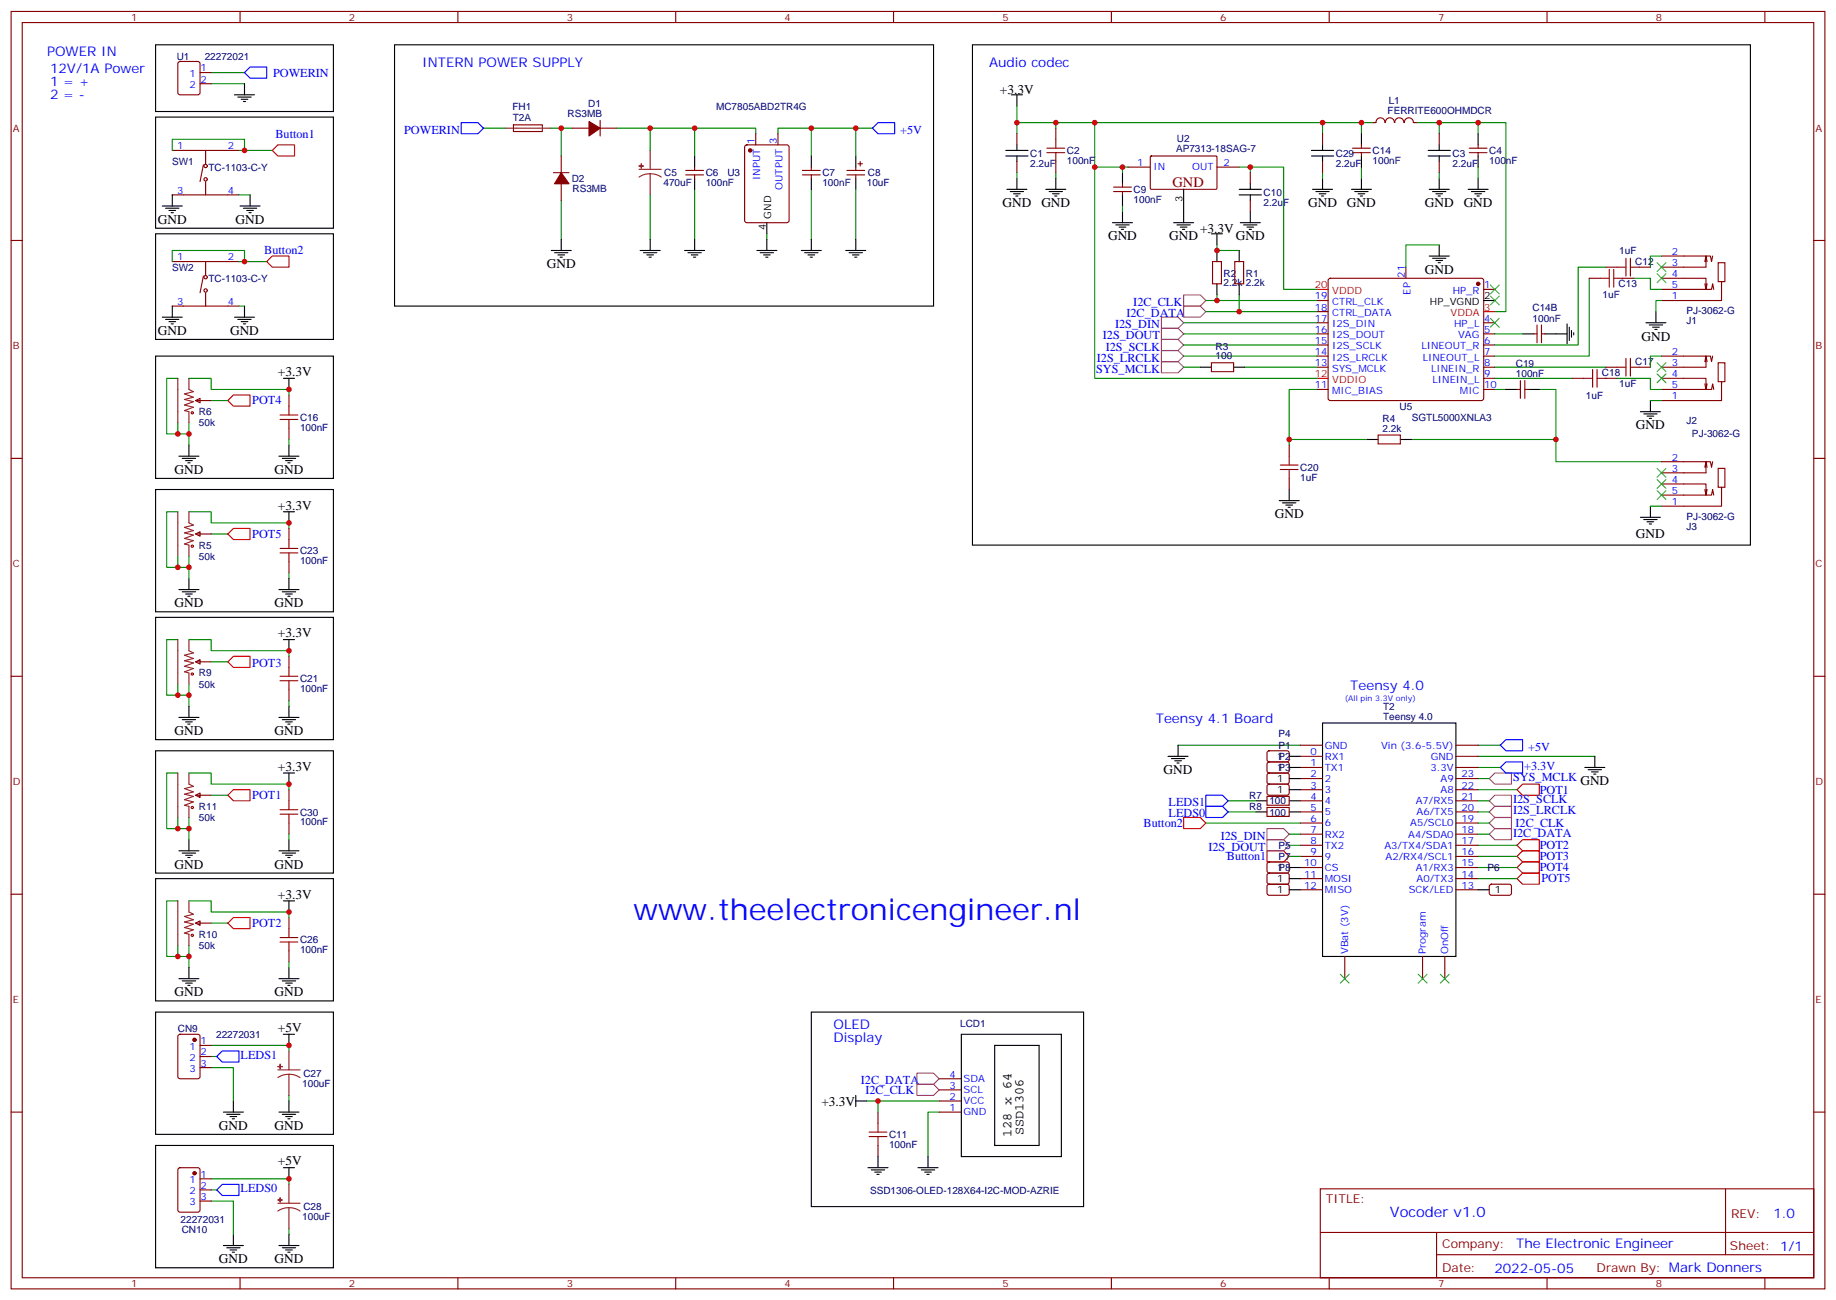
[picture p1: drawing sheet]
<svg xmlns="http://www.w3.org/2000/svg" width="583mm" height="413mm" viewBox="0 0 583 413" stroke-linecap="round" stroke-linejoin="round" font-family="sans-serif">
<g fill="none" stroke="#870000" stroke-width=".35">
<path d="M3.5 3.6h575.8v405.4h-575.8zM7.1 7.2h568.6v398.2h-568.6zM56.7 19.7l.4-.2h5.7l.6 .4 .1 9.5-.5 .6-5.9 .1-.6-.5-.1-9.4zM76.2 3.6v3.6M145.3 3.6v3.6M214.5 3.6v3.6M283.6 3.6v3.6M352.8 3.6v3.6M421.9 3.6v3.6M491.1 3.6v3.6M560.2 3.6v3.6M63.5 23h3.5"/>
<path d="M63.5 26.6h3.5M163 39.6h9.1l.1 2.1h-9.2zM190.5 38.2v4.9M439.6 38.9a1.41 1.41 0 0 0-1.4-1.5 1.41 1.41 0 0 0-1.4 1.5h-1.1M439.8 38.9a1.41 1.41 0 0 1 1.4-1.5 1.41 1.41 0 0 1 1.4 1.5M442.8 38.9a1.41 1.41 0 0 1 1.4-1.5 1.41 1.41 0 0 1 1.4 1.5M445.8 38.9a1.41 1.41 0 0 1 1.4-1.5 1.41 1.41 0 0 1 1.4 1.5M448.7 38.9h1.1M54.7 47.7h21.1M64.6 52.3l-1.1 5.3M65.3 47.7v4.3M65.3 57.6v4.2"/>
<path d="M175.7 54.8h4.9M178.2 49.5v5.3M178.2 58.3v5.3M181.7 40.7h5.3M190.5 40.7h5.3M217.7 54.1h5.6M217.7 55.5h5.6M220.5 53v1.1M220.5 55.5v1.1M236.6 46.2l.5-.2h12.7l.6 .4 .1 23.6-.5 .6-12.9 .1-.7-.5v-23.5zM239.9 42.4v3.6M246.9 42.4v3.6"/>
<path d="M254.7 54.1h5.6M254.7 55.5h5.6M257.5 53v1.1M257.5 55.5v1.1M268.8 54.1h5.7M268.8 55.5h5.7M271.6 53v1.1M271.6 55.5v1.1M272.3 52h1.5M273 51.3v1.4M322.8 42.4v3.6M322.8 51.3v3.5"/>
<path d="M335.1 40.7v3.5M335.1 51.3v3.5M353.5 59.4h5.6M356.3 58.3v1.1M358.1 53h7M365.2 49.7l.3-.2h20.6l.2 .3-.1 10.1-.3 .2-20.6-.1-.2-.3zM386.3 53h7M396.9 54.8v3.5M419.8 42.4v3.6M419.8 51.3v3.5M429.3 48.4h5.7M429.3 47h5.7"/>
<path d="M432.2 46v1M432.2 48.4v1.1M456.8 42.4v3.6M456.8 51.3v3.5M466.4 48.4h5.6M466.4 47h5.6M469.2 46v1M469.2 48.4v1.1M3.5 76.3h3.6M54.7 61.8h21.1M353.5 60.8h5.6M356.3 60.8v1"/>
<path d="M396.9 63.6v3.5M575.7 76.3h3.6M54.7 83h21.1M54.7 97.1h21.1M64.6 87.6l-1.1 5.3M65.3 83v4.2M65.3 92.9v4.2M384.9 83h2.8v7.1h-2.8zM391.9 83h2.9v7.1h-2.9zM418 98.9h3.6M418 95.4h3.6M421.8 88.5l.5-.2h48l.5 .2 .2 .5v37.4l-.3 .5-.4 .2h-48l-.5-.2-.2-.5v-37.4z"/>
<path d="M446.3 84.8v3.5M471 91.8h3.5M504.5 88.3h3.5M509.8 84.8h3.5M515.1 88.3h3.5M520.3 84.8h3.6M527.4 91.8h15.9l.3-1.7 .4 1.7M527.4 88.3h14.1v3.5l.4-1.7M527.4 81.2h15.5l.4 1.8 .3-1.8M541.2 83l.3-1.8v3.6h-14.1M541.2 90.1l.3 1.7M541.5 81.2l.4 1.8"/>
<path d="M545.4 83.4h2.1v6h-2.1zM546.5 90.1v-.7v6h-19.1M384.5 115.1h7.1v2.8h-7.1zM418 102.4h3.6M418 105.9h3.6M418 109.5h3.6M418 113h3.6M418 116.5h3.6M471 102.4h3.5M471 105.9h3.5M471 109.5h3.5M471 113h3.5"/>
<path d="M471 116.5h3.5M486.8 105.9h1.1M487.9 103.1v5.7M489.3 105.9h1.1M489.3 103.1v5.7M509.8 116.5h3.5M520.3 116.5h3.6M527.4 113h15.5l.4 1.8 .3-1.8M541.2 114.8l.3-1.8v3.5h-14.1M541.5 113l.4 1.8M545.4 115.1h2.1v6h-2.1zM62.1 127.1l1.4-.7v1.4z"/>
<path d="M62.1 127.1h4.9M91.7 125.3v3.6M91.7 135.9v3.6M418 123.6h3.6M437.4 138h7.1v2.9h-7.1zM471 120.1h3.5M471 123.6h3.5M481.5 123.6h1.1M482.6 120.8v5.6M484 123.6h1.1M484 120.8v5.6M499.2 120.1h3.5"/>
<path d="M509.8 120.1h3.5M527.4 123.6h15.9l.3-1.8 .4 1.8M527.4 120.1h14.1v3.5l.4-1.8M541.2 121.8l.3 1.8M546.5 121.8v-.7v6h-19.1M3.5 145.5h3.6M409.2 141.2v3.5M409.2 151.8v3.5M527.4 157.1h15.9l.3-1.8 .4 1.8M527.4 153.6h14.1v3.5l.4-1.8M527.4 146.5h15.5l.4 1.8 .3-1.8M541.2 148.3l.3-1.8v3.5h-14.1"/>
<path d="M541.2 155.3l.3 1.8M541.5 146.5l.4 1.8M545.4 148.6h2.1v6h-2.1zM546.5 155.3v-.7v6h-19.1M575.7 145.5h3.6M62.1 169.4l1.4-.7v1.4zM62.1 169.4h4.9M91.7 167.7v3.5M91.7 178.3v3.5M3.5 214.6h3.6M62.1 210l1.4-.7v1.4zM62.1 210h4.9"/>
<path d="M91.7 208.2v3.6M91.7 218.8v3.6M575.7 214.6h3.6M402.4 238.4l.5-.2 5.9 .1 .4 .6v2.4l-.7 .5-5.9-.1-.4-.6v-2.2zM412.7 236.5h7.1M412.7 240h7.1M462.1 236.5h7.1M462.1 240h7.1M62.1 252.3l1.4-.7v1.4zM62.1 252.3h4.9M91.7 250.6v3.5M402.2 252.7h7v2.8h-7z"/>
<path d="M402.2 256.2h7v2.8h-7zM402.4 242l.5-.2h5.9l.4 .7v2.4l-.7 .4-5.9-.1-.4-.6v-2.1zM402.4 245.5l.5-.2h5.9l.4 .7v2.4l-.7 .4-5.9-.1-.4-.6v-2.1zM402.4 249l.5-.2 5.9 .1 .4 .6v2.4l-.7 .4h-5.9l-.4-.7v-2.1zM412.7 243.5h7.1M412.7 247.1h7.1M412.7 250.6h7.1M412.7 254.1h7.1M412.7 257.6h7.1M462.1 243.5h7.1M462.1 247.1h7.1M462.1 250.6h7.1"/>
<path d="M462.1 254.1h7.1M462.1 257.6h7.1M91.7 261.2v3.5M402.4 273.7l.5-.2 5.9 .1 .4 .6v2.4l-.7 .4h-5.9l-.4-.7v-2.1zM402.4 277.2l.5-.2 5.9 .1 .4 .6v2.4l-.7 .5-5.9-.1-.4-.6v-2.2zM412.7 261.2h7.1M412.7 264.7h7.1M412.7 268.2h7.1M412.7 271.7h7.1M412.7 275.3h7.1M412.7 278.8h7.1M462.1 261.2h7.1"/>
<path d="M462.1 264.7h7.1M462.1 268.2h7.1M462.1 271.7h7.1M462.1 275.3h7.1M462.1 278.8h7.1M3.5 283.7h3.6M62.1 292.9l1.4-.7v1.4zM62.1 292.9h4.9M91.7 291.1v3.6M402.4 280.8l.5-.2h5.9l.4 .7v2.4l-.7 .4-5.9-.1-.4-.6v-2.1zM412.7 282.3h7.1M462.1 282.3h7.1"/>
<path d="M473 280.8l.4-.2h5.9l.5 .7-.1 2.4-.6 .4-5.9-.1-.5-.6v-2.1zM575.7 283.7h3.6M91.7 301.7v3.6M426.9 303.5v7.1M451.6 303.5v7.1M458.6 303.5v7.1M56.7 328.4l.4-.2h5.7l.6 .4 .1 13-.5 .6-5.9 .1-.6-.5-.1-12.9zM63.5 331.7h3.5M63.5 335.2h3.5M63.5 338.8h3.5M3.5 352.9h3.6M278.7 352.9v3.5"/>
<path d="M298.1 352.9h7.1M298.1 349.4h7.1M298.1 345.8h7.1M298.1 342.3h7.1M575.7 352.9h3.6M56.7 370.7l.4-.2h5.7l.6 .5 .1 12.9-.5 .7h-5.9l-.6-.4-.1-13zM63.5 374.1h3.5M63.5 377.6h3.5M278.7 363.5v3.5M419.1 377.2h156.6v28.2h-156.6zM547.7 377.2v20.9M63.5 381.1h3.5"/>
<path d="M419.1 391.1h156.5M456 398.1h119.6M456 391.1v14.1M76.2 405.4v3.6M145.3 405.4v3.6M214.5 405.4v3.6M283.6 405.4v3.6M352.8 405.4v3.6M421.9 405.4v3.6M491.1 405.4v3.6M560.2 405.4v3.6"/>
<circle cx="65.3" cy="52.7" r=".53"/>
<circle cx="65.3" cy="56.9" r=".53"/>
<circle cx="65.3" cy="92.2" r=".53"/>
<circle cx="65.3" cy="87.9" r=".53"/>
</g>
<g fill="#870000" stroke="#870000" stroke-width=".35">
<path d="M178.2 54.8l2.4 3.5h-4.6z"/>
<path d="M187 38.6l3.5 2.1-3.5 2.4z"/>
<circle cx="469.2" cy="90.1" r=".53"/>
<circle cx="238.1" cy="47.7" r=".53"/>
<circle cx="61.7" cy="330" r=".53"/>
<circle cx="61.7" cy="372.3" r=".53"/>
</g>
<g fill="none" stroke="#000" stroke-width=".35">
<path d="M49.4 14.2h56.4v21.2h-56.4zM125.2 14.2h171.1v82.9h-171.1zM308.7 14.2h246.9v158.8h-246.9zM49.4 37.1h56.4v35.3h-56.4zM74.4 30.1h6.4M75.5 30.8h4.2M76.6 31.5h2.1M77.3 32.2h.7M77.6 26.6v3.5M321 30.1h3.6M322.8 30.1v3.5M220.5 49.5v3.5"/>
<path d="M220.5 56.6v3.5M257.5 49.5v3.5M257.5 56.6v3.5M271.6 49.5v3.5M271.6 56.6v3.5M319.3 49.5h7M319.3 47.7h7M322.8 46v1.7M322.8 49.5v1.8M322.8 56.6v3.5M335.1 56.6v3.5M356.3 54.8v3.5"/>
<path d="M396.9 58.3v1.8M416.3 49.5h7M416.3 47.7h7M419.8 46v1.7M419.8 49.5v1.8M419.8 56.6v3.5M432.2 42.4v3.6M432.2 49.5v3.5M432.2 56.6v3.5M453.3 49.5h7.1M453.3 47.7h7.1M456.8 46v1.7"/>
<path d="M456.8 49.5v1.8M456.8 56.6v3.5M469.2 42.4v3.6M469.2 49.5v3.5M469.2 56.6v3.5M49.4 74.2h56.4v33.5h-56.4zM51.5 65.4h6.4M52.6 66.1h4.2M53.6 66.8h2.1M54.3 67.5h.7M54.7 61.8v3.6M76.2 65.4h6.3"/>
<path d="M77.3 66.1h4.2M78.3 66.8h2.1M79 67.5h.7M79.4 61.8v3.6M175 79.5h6.3M178.2 76v3.5M203.2 79.5h6.3M206.4 76v3.5M217.3 79.5h6.4M220.5 76v3.5M240.2 79.5h6.4M243.4 70.7v3.5"/>
<path d="M243.4 76v3.5M254.4 79.5h6.3M257.5 76v3.5M268.5 79.5h6.3M271.6 76v3.5M319.6 60.1h6.4M320.7 60.8h4.2M321.7 61.5h2.1M322.4 62.2h.7M332 60.1h6.3M333 60.8h4.3M334.1 61.5h2.1"/>
<path d="M334.8 62.2h.7M353.1 70.7h6.4M354.2 71.4h4.2M355.2 72.1h2.2M356 72.8h.7M356.3 61.8v3.6M356.3 67.1v3.6M372.5 70.7h6.4M373.6 71.4h4.2M374.6 72.1h2.2M375.4 72.8h.7M375.7 60.1v10.6"/>
<path d="M384.5 74.2h3.6M386.3 74.2v3.5M386.3 79.5v3.5M393.3 60.1h7.1M393.3 61.8h7.1M393.3 79.5v3.5M393.7 70.7h6.3M394.8 71.4h4.2M395.8 72.1h2.1M396.5 72.8h.7M396.9 61.8v1.8M396.9 67.1v3.6"/>
<path d="M416.6 60.1h6.4M417.7 60.8h4.2M418.7 61.5h2.2M419.5 62.2h.7M429 60.1h6.3M430 60.8h4.3M431.1 61.5h2.1M431.8 62.2h.7M453.7 60.1h6.3M454.7 60.8h4.3M455.8 61.5h2.1M456.5 62.2h.7"/>
<path d="M456.8 77.7v3.5M466 60.1h6.4M467.1 60.8h4.2M468.1 61.5h2.2M468.8 62.2h.7M54.7 97.1v3.5M77.6 97.1v3.5M176 80.2h4.3M177.1 80.9h2.1M177.8 81.6h.7M204.3 80.2h4.2M205.3 80.9h2.1"/>
<path d="M206 81.6h.7M218.4 80.2h4.2M219.4 80.9h2.1M220.1 81.6h.7M241.3 80.2h4.2M242.4 80.9h2.1M243.1 81.6h.7M255.4 80.2h4.2M256.5 80.9h2.1M257.2 81.6h.7M269.5 80.2h4.3M270.6 80.9h2.1"/>
<path d="M271.3 81.6h.7M386.3 90.1v3.5M393.3 90.1v3.5M453.7 81.2h6.3M454.7 82h4.3M455.8 82.7h2.1M456.5 83.4h.7M471 95.4h3.5M525.6 98.9v3.5M49.4 113h56.4v38.8h-56.4zM51.5 100.6h6.4M52.6 101.4h4.2"/>
<path d="M53.6 102.1h2.1M54.3 102.8h.7M74.4 100.6h6.4M75.5 101.4h4.2M76.6 102.1h2.1M77.3 102.8h.7M381 116.5h3.5M391.6 116.5h3.5M483.3 105.9h3.5M490.4 105.9h7M497.4 102.8v6.3M498.1 103.8v4.3"/>
<path d="M498.8 104.9v2.1M499.5 105.6v.7M522.5 102.4h6.3M523.5 103.1h4.3M524.6 103.8h2.1M525.3 104.5h.7M90 120.1h3.5M91.7 120.1v3.5M433.9 139.5h3.5M444.5 139.5h3.5M478 123.6h3.5M485.1 123.6h3.5"/>
<path d="M520.7 130.6h6.3M521.8 131.3h4.2M522.8 132h2.1M523.5 132.8h.7M523.9 127.1v3.5M49.4 155.3h56.4v38.8h-56.4zM56.8 144.7h6.3M57.9 145.5h4.2M58.9 146.2h2.1M59.6 146.9h.7M60 141.2v3.5M88.5 144.7h6.4"/>
<path d="M89.6 145.5h4.2M90.7 146.2h2.1M91.4 146.9h.7M91.7 141.2v3.5M406 158.9h6.4M407.1 159.6h4.2M409.2 155.3v3.6M90 162.4h3.5M91.7 162.4v3.5M408.2 160.3h2.1M408.9 161h.7M520.7 164.1h6.3"/>
<path d="M521.8 164.9h4.2M522.8 165.6h2.1M523.5 166.3h.7M523.9 160.6v3.5M49.4 195.9h56.4v38.8h-56.4zM56.8 187.1h6.3M57.9 187.8h4.2M58.9 188.5h2.1M59.6 189.2h.7M60 183.6v3.5M88.5 187.1h6.4M89.6 187.8h4.2"/>
<path d="M90.7 188.5h2.1M91.4 189.2h.7M91.7 183.6v3.5M90 203h3.5M91.7 203v3.5M49.4 238.2h56.4v38.8h-56.4zM56.8 227.6h6.3M57.9 228.4h4.2M58.9 229.1h2.1M59.6 229.8h.7M60 224.1v3.5M88.5 227.6h6.4"/>
<path d="M89.6 228.4h4.2M90.7 229.1h2.1M91.4 229.8h.7M91.7 224.1v3.5M370.8 240h6.3M373.9 236.5v3.5M409.2 240h3.5M419.8 229.4h42.3v74.1h-42.3zM506.2 240v3.5M90 245.3h3.5M91.7 245.3v3.5M371.8 240.7h4.3"/>
<path d="M372.9 241.4h2.1M373.6 242.1h.7M398.6 254.1h3.6M398.6 257.6h3.6M409.2 254.1h3.5M409.2 257.6h3.5M409.2 243.5h3.5M409.2 247.1h3.5M409.2 250.6h3.5M503.1 243.5h6.3M504.1 244.2h4.3M505.2 244.9h2.1"/>
<path d="M505.9 245.6h.7M49.4 278.8h56.4v38.8h-56.4zM56.8 270h6.3M57.9 270.7h4.2M58.9 271.4h2.1M59.6 272.1h.7M60 266.5v3.5M88.5 270h6.4M89.6 270.7h4.2M90.7 271.4h2.1M91.4 272.1h.7M91.7 266.5v3.5"/>
<path d="M409.2 275.3h3.5M409.2 278.8h3.5M90 285.9h3.5M91.7 285.9v3.5M409.2 282.3h3.5M469.2 282.3h3.5M56.8 310.6h6.3M57.9 311.3h4.2M58.9 312h2.1M59.6 312.7h.7M60 307v3.6M88.5 310.6h6.4"/>
<path d="M89.6 311.3h4.2M90.7 312h2.1M91.4 312.7h.7M91.7 307v3.6M49.4 321.1h56.4v38.8h-56.4zM90 328.2h3.5M91.7 328.2v3.5M257.5 321.1h86.5v61.8h-86.5zM305.2 328.2h31.7v38.8h-31.7zM315.7 331.7h14.1v31.8h-14.1zM70.9 352.9h6.4M72 353.6h4.2"/>
<path d="M73 354.3h2.1M73.7 355h.7M74.1 349.4v3.5M88.5 352.9h6.4M89.6 353.6h4.2M90.7 354.3h2.1M91.4 355h.7M91.7 349.4v3.5M271.6 347.6v3.5M271.6 349.4h3.6M49.4 363.5h56.4v38.8h-56.4zM90 370.5h3.5"/>
<path d="M91.7 370.5v3.6M275.5 370.5h6.4M276.6 371.2h4.2M277.6 371.9h2.2M278.3 372.6h.7M278.7 367v3.5M291.4 370.5h6.3M292.5 371.2h4.2M293.5 371.9h2.1M294.2 372.6h.7M294.6 367v3.5M70.9 395.2h6.4"/>
<path d="M72 395.9h4.2M73 396.6h2.1M73.7 397.3h.7M74.1 391.7v3.5M88.5 395.2h6.4M89.6 395.9h4.2M90.7 396.6h2.1M91.4 397.3h.7M91.7 391.7v3.5"/>
</g>
<g fill="none" stroke="#f00" stroke-width=".35">
<path d="M86.4 47.7l1.8-1.7h5.3v3.5h-5.3zM86.4 81.2h5.3v3.6h-5.3l-1.7-1.8zM418 91.8h3.6M471 98.9h3.5M74.1 125.3h5.3v3.6h-5.3l-1.8-1.8zM418 120.1h3.6M72.3 169.4l1.8-1.7h5.3v3.5h-5.3zM72.3 210l1.8-1.8h5.3v3.6h-5.3zM72.3 252.3l1.8-1.7h5.3v3.5h-5.3zM375.7 259.4h5.3l1.8 1.8-1.8 1.7h-5.3zM481.5 250.6l1.8-1.8h5.3v3.5h-5.3zM402.2 270h5.3l1.7 1.7-1.7 1.8h-5.3z"/>
<path d="M481.5 275.3l1.8-1.8h5.3v3.5h-5.3zM481.5 271.7l1.8-1.7h5.3v3.5h-5.3zM481.5 278.8l1.8-1.8h5.3v3.6h-5.3zM483.3 266.5h5.3v3.5h-5.3l-1.8-1.8zM74.1 291.1h5.3v3.6h-5.3l-1.8-1.8z"/>
</g>
<g fill="none" stroke="#939" stroke-width=".35">
<path d="M375.7 93.6h5.3l1.8 1.8-1.8 1.7h-5.3zM375.7 97.1h5.3l1.8 1.8-1.8 1.7h-5.3zM368.7 104.2h5.2l1.8 1.7-1.8 1.8h-5.2zM368.7 100.6h5.2l1.8 1.8-1.8 1.8h-5.2zM368.7 107.7h5.2l1.8 1.8-1.8 1.7h-5.2zM368.7 111.2h5.2l1.8 1.8-1.8 1.8h-5.2zM368.7 114.8h5.2l1.8 1.7-1.8 1.8h-5.2zM472.7 254.1l1.8-1.8h5.3v3.6h-5.3zM472.7 257.6l1.8-1.7h5.3v3.5h-5.3zM472.7 247.1l1.8-1.8h5.3v3.5h-5.3zM402.2 262.9h5.3l1.7 1.8-1.7 1.8h-5.3zM402.2 266.5h5.3l1.7 1.7-1.7 1.8h-5.3z"/>
<path d="M472.7 261.2l1.8-1.8h5.3v3.5h-5.3zM472.7 264.7l1.8-1.8h5.3v3.6h-5.3zM291 340.5h5.3l1.8 1.8-1.8 1.8h-5.3zM291 344.1h5.3l1.8 1.7-1.8 1.8h-5.3z"/>
</g>
<g fill="none" stroke="#008700" stroke-width=".35">
<path d="M67 23h10.6M67 26.6h10.6M322.8 33.6v5.3h24.7M322.8 38.9v3.5M335.1 38.9v1.8M419.8 38.9v3.5M432.2 38.9v3.5M435.7 38.9h-88.2v14.1h10.6M449.8 38.9h28.2v60h-3.5M456.8 38.9v3.5M469.2 38.9v3.5M54.7 47.7v-3.5h22.9v3.5"/>
<path d="M75.8 47.7h10.6M153.5 40.7h7M174.6 40.7h7.1M178.2 40.7v8.8M195.8 40.7h44.1v1.7M206.4 40.7v7M220.5 40.7v8.8M246.9 42.4v-1.7h24.7v8.8M257.5 40.7v8.8M271.6 40.7h5.3M322.8 54.8v1.8M335.1 54.8v1.8"/>
<path d="M347.5 53v67.1h70.5M356.3 53v1.8M393.3 53h14.2v38.8h10.5M396.9 53v1.8M419.8 54.8v1.8M432.2 53v3.6M456.8 54.8v1.8M469.2 53v3.6M75.8 61.8h3.6M178.2 63.6v12.4M206.4 61.8v14.2M220.5 60.1v15.9"/>
<path d="M243.4 74.2v1.8M257.5 60.1v15.9M271.6 60.1v15.9M356.3 65.4v1.7M386.3 77.7v1.8h7M456.8 77.7h-10.5v7.1M54.7 83v-3.5h22.9v3.5M75.8 83h8.9M75.8 97.1h1.8M382.8 95.4h35.2M382.8 98.9h35.2M386.3 93.6v1.8"/>
<path d="M393.3 93.6v5.3M504.5 88.3v24.7h-30M509.8 84.8h-8.9v24.7h-26.4M518.6 88.3h5.3v3.5h3.5M527.4 95.4h-1.8v3.5M527.4 81.2h-3.5v3.6M375.7 102.4h42.3M375.7 105.9h42.3M375.7 113h42.3M375.7 109.5h42.3M375.7 116.5h5.3M395.1 116.5h22.9"/>
<path d="M474.5 105.9h8.8M474.5 116.5h35.3M527.4 113h-3.5v3.5M56.4 120.1h-3.5v17.6h3.5M56.4 134.2v3.5h3.6M60 120.1h7v3.5h24.7v1.7M60 134.2v7M67 127.1h5.3M91.7 139.5v1.7M409.2 139.5h24.7M418 123.6h-8.8v17.6M474.5 123.6h3.5"/>
<path d="M474.5 120.1h24.7M488.6 123.6h5.3v15.9h-45.9M493.9 139.5v7h33.5M513.3 120.1h10.6v3.5h3.5M523.9 127.1h3.5M56.4 176.5v3.5h3.6M56.4 162.4h-3.5v17.6h3.5M60 162.4h7v3.5h24.7v1.8M60 176.5v7.1M67 169.4h5.3M523.9 160.6h3.5M91.7 181.8v1.8"/>
<path d="M56.4 203h-3.5v17.6h3.5M56.4 217.1v3.5h3.6M60 203h7v3.5h24.7v1.7M60 217.1v7M67 210h5.3M91.7 222.4v1.7M373.9 236.5h38.8M469.2 236.5h7M469.2 240h37M56.4 245.3h-3.5v17.6h3.5M56.4 259.4v3.5h3.6M60 245.3h7v3.5h24.7v1.8"/>
<path d="M60 259.4v7.1M67 252.3h5.3M389.8 254.1h8.8M389.8 257.6h8.8M469.2 254.1h3.5M469.2 257.6h3.5M469.2 243.5h7M469.2 247.1h3.5M469.2 250.6h12.3M91.7 264.7v1.8M382.8 261.2h29.9M409.2 264.7h3.5"/>
<path d="M409.2 268.2h3.5M409.2 271.7h3.5M469.2 264.7h3.5M469.2 268.2h12.3M469.2 261.2h3.5M469.2 271.7h12.3M469.2 275.3h12.3M469.2 278.8h12.3M56.4 285.9h-3.5v17.6h3.5M56.4 300v3.5h3.6M60 285.9h7v3.5h24.7v1.7M60 300v7"/>
<path d="M67 292.9h5.3M91.7 305.3v1.7M67 338.8h7.1v10.6M67 331.7h24.7v1.8M67 335.2h1.8M91.7 347.6v1.8M275.2 349.4h22.9M278.7 349.4v3.5M298.1 352.9h-3.5v14.1M67 377.6h1.8M67 374.1h24.7v1.7M67 381.1h7.1v10.6"/>
<path d="M91.7 389.9v1.8"/>
</g>
<g fill="none" stroke="#3c3" stroke-width=".35">
<path d="M473.1 90.4l2.8 2.8M473.1 93.9l2.8 2.9M475.9 90.4l-2.8 2.8M475.9 93.9l-2.8 2.9M526 86.9l2.8 2.8M526 83.4l2.8 2.8M528.8 86.9l-2.8 2.8M528.8 83.4l-2.8 2.8M473.1 101l2.8 2.8M475.9 101l-2.8 2.8M526 115.1l2.8 2.8M526 118.6l2.8 2.9"/>
<path d="M528.8 115.1l-2.8 2.8M528.8 118.6l-2.8 2.9M526 148.6l2.8 2.8M526 152.2l2.8 2.8M526 155.7l2.8 2.8M528.8 148.6l-2.8 2.8M528.8 152.2l-2.8 2.8M528.8 155.7l-2.8 2.8M425.4 309.1l2.9 2.9M428.3 309.1l-2.9 2.9M450.1 309.1l2.9 2.9M453 309.1l-2.9 2.9"/>
<path d="M457.2 309.1l2.8 2.9M460 309.1l-2.8 2.9"/>
</g>
<g fill="none" stroke="#8c2424" stroke-width=".35">
<path d="M160.5 40.7h14.1M202.8 53.7h7.1M206.4 55.1l1.8 .3 1.7 .8M206.4 55.1l-1.9 .3-1.7 .8M206.4 47.7v6M206.4 55.1v6.7M56.4 120.1v14.1M60 120.1v3.5l1.4 .7-2.8 .7 2.8 1-2.8 .8 2.8 .7-2.8 1 2.8 .7-2.8 1.1 1.4 .3v3.6M56.4 162.4v14.1M60 162.4v3.5l1.4 .7-2.8 .7 2.8 1.1-2.8 .7 2.8 .7-2.8 1.1 2.8 .7-2.8 1 1.4 .4v3.5M56.4 203v14.1M60 203v3.5l1.4 .7-2.8 .7 2.8 1.1-2.8 .7 2.8 .7-2.8 1 2.8 .7-2.8 1.1 1.4 .3v3.6"/>
<path d="M56.4 245.3v14.1M60 245.3v3.5l1.4 .7-2.8 .7 2.8 1.1-2.8 .7 2.8 .7-2.8 1.1 2.8 .7-2.8 1 1.4 .4v3.5M56.4 285.9v14.1M60 285.9v3.5l1.4 .7-2.8 .7 2.8 1.1-2.8 .7 2.8 .7-2.8 1 2.8 .7-2.8 1.1 1.4 .3v3.6M88.2 339.5h7M91.7 333.5v6M91.7 340.9l1.9 .2 1.6 .8M91.7 340.9l-1.8 .2-1.7 .8M91.7 340.9v6.7M91.7 375.8v6M88.2 381.8h7M91.7 383.2l1.9 .3 1.6 .8"/>
<path d="M91.7 383.2l-1.8 .3-1.7 .8M91.7 383.2v6.7"/>
</g>
<g fill="#8c2424" stroke="#8c2424" stroke-width=".35">
<path d="M202.8 52.7h1.5z"/>
<path d="M203.6 52v1.4z"/>
<path d="M88.2 338.4l1.4 .1z"/>
<path d="M88.9 337.7v1.4z"/>
<path d="M88.2 380.8h1.4z"/>
<path d="M88.9 380v1.5z"/>
</g>
<path d="M77.6 23l1.8-1.7h5.3v3.5h-5.3zM146.4 38.9h5.3l1.8 1.8-1.8 1.7h-5.3zM278.7 38.9h5.3v3.5h-5.3l-1.8-1.7zM478 234.7h5.3v3.5h-5.3l-1.8-1.7zM382.8 252.3h5.3l1.7 1.8-1.7 1.8h-5.3zM382.8 255.9h5.3l1.7 1.7-1.7 1.8h-5.3zM476.2 243.5l1.8-1.7h5.3v3.5h-5.3zM68.8 335.2l1.8-1.7h5.2v3.5h-5.2zM68.8 377.6l1.8-1.8h5.2v3.5h-5.2z" fill="none" stroke="#00f" stroke-width=".35"/>
<g fill="none" stroke="#a10000" stroke-width=".35">
<path d="M332.3 48.4h5.7M332.3 47h5.7M335.1 44.2v2.8M335.1 48.4v2.9M508 88.3h2.8M510.8 85.5v5.6M512.2 88.3h2.9M512.2 85.5v5.6M513.3 84.8h2.8M516.1 82v5.6M517.5 84.8h2.8M517.5 82v5.6"/>
<path d="M505.5 117.2v5.7M506.9 117.2v5.7M513.3 116.5h2.8M516.1 113.7v5.6M517.5 113.7v5.6M517.5 116.5h2.8M88.9 133.1h5.6M88.9 131.7h5.6M91.7 128.9v2.8M91.7 133.1v2.8M502.7 120.1h2.8M506.9 120.1h2.9"/>
<path d="M406.4 149h5.6M406.4 147.6h5.6M409.2 144.7v2.9M409.2 149v2.8M88.9 175.4h5.6M88.9 174h5.6M91.7 171.2v2.8M91.7 175.4v2.9M88.9 216h5.6M88.9 214.6h5.6M91.7 211.8v2.8M91.7 216v2.8"/>
<path d="M88.9 258.3h5.6M88.9 256.9h5.6M91.7 254.1v2.8M91.7 258.3v2.9M88.9 298.9h5.6M88.9 297.5h5.6M91.7 294.7v2.8M91.7 298.9v2.8M275.9 359.2h5.6M278.7 356.4v2.8M275.9 360.6h5.6M278.7 360.6v2.9"/>
<circle cx="61" cy="131" r=".35"/>
<circle cx="61" cy="173.3" r=".35"/>
<circle cx="61" cy="213.9" r=".35"/>
<circle cx="61" cy="256.2" r=".35"/>
<circle cx="61" cy="296.8" r=".35"/>
</g>
<g fill="#c00">
<circle cx="493.9" cy="139.5" r=".88"/>
<circle cx="347.5" cy="53" r=".88"/>
<circle cx="456.8" cy="38.9" r=".88"/>
<circle cx="469.2" cy="38.9" r=".88"/>
<circle cx="396.9" cy="53" r=".88"/>
<circle cx="347.5" cy="38.9" r=".88"/>
<circle cx="322.8" cy="38.9" r=".88"/>
<circle cx="335.1" cy="38.9" r=".88"/>
<circle cx="386.3" cy="95.4" r=".88"/>
<circle cx="393.3" cy="98.9" r=".88"/>
<circle cx="178.2" cy="40.7" r=".88"/>
<circle cx="257.5" cy="40.7" r=".88"/>
<circle cx="271.6" cy="40.7" r=".88"/>
<circle cx="220.5" cy="40.7" r=".88"/>
<circle cx="206.4" cy="40.7" r=".88"/>
<circle cx="91.7" cy="374.1" r=".88"/>
<circle cx="91.7" cy="331.7" r=".88"/>
<circle cx="91.7" cy="165.9" r=".88"/>
<circle cx="419.8" cy="38.9" r=".88"/>
<circle cx="432.2" cy="38.9" r=".88"/>
<circle cx="356.3" cy="53" r=".88"/>
<circle cx="409.2" cy="139.5" r=".88"/>
<circle cx="386.3" cy="79.5" r=".88"/>
<circle cx="278.7" cy="349.4" r=".88"/>
<circle cx="60" cy="180" r=".88"/>
<circle cx="56.4" cy="180" r=".88"/>
<circle cx="56.4" cy="137.7" r=".88"/>
<circle cx="60" cy="137.7" r=".88"/>
<circle cx="91.7" cy="123.6" r=".88"/>
<circle cx="56.4" cy="220.6" r=".88"/>
<circle cx="60" cy="220.6" r=".88"/>
<circle cx="91.7" cy="206.5" r=".88"/>
<circle cx="56.4" cy="303.5" r=".88"/>
<circle cx="60" cy="303.5" r=".88"/>
<circle cx="91.7" cy="289.4" r=".88"/>
<circle cx="56.4" cy="262.9" r=".88"/>
<circle cx="60" cy="262.9" r=".88"/>
<circle cx="91.7" cy="248.8" r=".88"/>
<circle cx="77.6" cy="47.7" r=".88"/>
<circle cx="77.6" cy="83" r=".88"/>
</g>
<text font-size="9.5" fill="#00f" x="201.1" y="291.9">www.theelectronicengineer.nl</text>
<text font-size="4.6" fill="#800" x="372.2" y="59.4">GND</text>
<text font-size="4.6" fill="#00f" x="441.2" y="386.3">Vocoder v1.0</text>
<g font-size="4.2" fill="#00f">
<text x="14.9" y="17.7">POWER IN</text>
<text x="15.9" y="23">12V/1A Power</text>
<text x="134.1" y="21.3">INTERN POWER SUPPLY</text>
<text x="314" y="21.3">Audio codec</text>
<text x="15.9" y="27.3">1 = +</text>
<text x="15.9" y="31.5">2 = -</text>
<text x="428.6" y="218.8">Teensy 4.0</text>
<text x="366.9" y="229.4">Teensy 4.1 Board</text>
<text x="264.6" y="326.4">OLED</text>
<text x="264.6" y="330.7">Display</text>
<text x="562.9" y="386.5">1.0</text>
<text x="481.3" y="396">The Electronic Engineer</text>
<text x="474.4" y="403.9">2022-05-05</text>
</g>
<g font-size="4.2">
<text x="317.4" y="29.8">+3.3V</text>
<text x="318.2" y="65.7">GND</text>
<text x="330.6" y="65.7">GND</text>
<text x="415.2" y="65.7">GND</text>
<text x="427.6" y="65.7">GND</text>
<text x="452.3" y="65.7">GND</text>
<text x="464.6" y="65.7">GND</text>
<text x="50.1" y="71">GND</text>
<text x="74.8" y="71">GND</text>
<text x="351.7" y="76.3">GND</text>
<text x="371.1" y="76.3">GND</text>
<text x="380.9" y="73.9">+3.3V</text>
<text x="392.3" y="76.3">GND</text>
<text x="173.6" y="85.1">GND</text>
<text x="452.3" y="86.9">GND</text>
<text x="50.1" y="106.3">GND</text>
<text x="73" y="106.3">GND</text>
<text x="521.1" y="108.1">GND</text>
<text x="88.2" y="119.3">+3.3V</text>
<text x="519.3" y="136.3">GND</text>
<text x="55.4" y="150.4">GND</text>
<text x="87.1" y="150.4">GND</text>
<text x="88.2" y="161.7">+3.3V</text>
<text x="404.6" y="164.5">GND</text>
<text x="519.3" y="170.9">GND</text>
<text x="55.4" y="192.7">GND</text>
<text x="87.1" y="192.7">GND</text>
<text x="88.2" y="202.2">+3.3V</text>
<text x="55.4" y="233.3">GND</text>
<text x="87.1" y="233.3">GND</text>
<text x="88.2" y="244.6">+3.3V</text>
<text x="369.4" y="245.6">GND</text>
<text x="501.6" y="249.2">GND</text>
<text x="55.4" y="275.6">GND</text>
<text x="87.1" y="275.6">GND</text>
<text x="88.2" y="285.2">+3.3V</text>
<text x="55.4" y="316.2">GND</text>
<text x="87.1" y="316.2">GND</text>
<text x="88.2" y="327.5">+5V</text>
<text x="260.8" y="350.8">+3.3V</text>
<text x="69.5" y="358.5">GND</text>
<text x="87.1" y="358.5">GND</text>
<text x="321" y="360.9" transform="rotate(-90 321 360.9)">128 x 64</text>
<text x="324.9" y="360.1" transform="rotate(-90 324.9 360.1)">SSD1306</text>
<text x="88.2" y="369.8">+5V</text>
<text x="69.5" y="400.9">GND</text>
<text x="87.1" y="400.9">GND</text>
</g>
<g font-size="3.9" fill="#00f">
<text x="86.7" y="24.3">POWERIN</text>
<text x="87.4" y="43.7">Button1</text>
<text x="128.3" y="42.4">POWERIN</text>
<text x="285.8" y="42.4">+5V</text>
<text x="83.9" y="80.7">Button2</text>
<text x="357.6" y="100.6">I2C_DATA</text>
<text x="359.7" y="97.1">I2C_CLK</text>
<text x="350.1" y="107.7">I2S_DOUT</text>
<text x="354" y="104.2">I2S_DIN</text>
<text x="351" y="111.2">I2S_SCLK</text>
<text x="347.9" y="118.3">SYS_MCLK</text>
<text x="348.2" y="114.8">I2S_LRCLK</text>
<text x="80.1" y="128.3">POT4</text>
<text x="80.1" y="170.6">POT5</text>
<text x="80.1" y="211.6">POT3</text>
<text x="485.1" y="238.2">+5V</text>
<text x="483.8" y="244.2">+3.3V</text>
<text x="480.3" y="247.8">SYS_MCLK</text>
<text x="488.8" y="251.8">POT1</text>
<text x="80.1" y="253.7">POT1</text>
<text x="370.9" y="255.8">LEDS1</text>
<text x="480.3" y="254.9">I2S_SCLK</text>
<text x="363" y="262.4">Button2</text>
<text x="370.9" y="259.4">LEDS0</text>
<text x="480.3" y="258.3">I2S_LRCLK</text>
<text x="481.1" y="262.4">I2C_CLK</text>
<text x="383.6" y="270">I2S_DOUT</text>
<text x="387.5" y="266.5">I2S_DIN</text>
<text x="480.3" y="265.4">I2C_DATA</text>
<text x="488.8" y="269.5">POT2</text>
<text x="389.5" y="273">Button1</text>
<text x="488.8" y="273">POT3</text>
<text x="488.8" y="276.5">POT4</text>
<text x="489.3" y="280">POT5</text>
<text x="80.1" y="294.2">POT2</text>
<text x="76.4" y="336">LEDS1</text>
<text x="273.3" y="344">I2C_DATA</text>
<text x="274.7" y="347.1">I2C_CLK</text>
<text x="76.4" y="378.3">LEDS0</text>
</g>
<g font-size="3.9" fill="#800">
<text x="420.9" y="381.8">TITLE:</text>
<text x="549.5" y="386.5">REV:</text>
<text x="457.8" y="396">Company:</text>
<text x="549.1" y="396.6">Sheet: 1/1</text>
<text x="457.8" y="403.7">Date:</text>
<text x="506.8" y="403.8">Drawn By: Mark Donners</text>
</g>
<g font-size="3.2" fill="#800">
<text x="41.6" y="6.6">1</text>
<text x="110.8" y="6.6">2</text>
<text x="179.9" y="6.6">3</text>
<text x="249.1" y="6.6">4</text>
<text x="318.2" y="6.6">5</text>
<text x="387.3" y="6.6">6</text>
<text x="456.5" y="6.6">7</text>
<text x="525.6" y="6.6">8</text>
<text x="4.1" y="41.7">A</text>
<text x="576.3" y="41.7">A</text>
<text x="4.1" y="110.9">B</text>
<text x="576.3" y="110.9">B</text>
<text x="4.1" y="180">C</text>
<text x="576.3" y="180">C</text>
<text x="4.1" y="249.2">D</text>
<text x="576.3" y="249.2">D</text>
<text x="4.1" y="318.3">E</text>
<text x="576.3" y="318.3">E</text>
<text x="41.6" y="408.4">1</text>
<text x="110.8" y="408.4">2</text>
<text x="179.9" y="408.4">3</text>
<text x="249.1" y="408.4">4</text>
<text x="318.2" y="408.4">5</text>
<text x="387.3" y="408.4">6</text>
<text x="456.5" y="408.4">7</text>
<text x="525.6" y="408.4">8</text>
</g>
<g font-size="3.2" fill="#000080">
<text x="56.1" y="18.9">U1</text>
<text x="65" y="18.9">22272021</text>
<text x="162.7" y="34.8">FH1</text>
<text x="186.7" y="34.1">D1</text>
<text x="227.3" y="34.8">MC7805ABD2TR4G</text>
<text x="440.8" y="33.2">L1</text>
<text x="162.8" y="38.3">T2A</text>
<text x="180.2" y="37.1">RS3MB</text>
<text x="440.4" y="36.3">FERRITE600OHMDCR</text>
<text x="373.6" y="45.1">U2</text>
<text x="54.6" y="52.4">SW1</text>
<text x="327" y="52.9">2.2uF</text>
<text x="327" y="49.9">C1</text>
<text x="338.7" y="52">100nF</text>
<text x="338.7" y="48.9">C2</text>
<text x="373.3" y="48.3">AP7313-18SAG-7</text>
<text x="424" y="52.9">2.2uF</text>
<text x="424" y="49.9">C29</text>
<text x="435.7" y="52">100nF</text>
<text x="435.7" y="49">C14</text>
<text x="461.1" y="52.9">2.2uF</text>
<text x="461.1" y="49.9">C3</text>
<text x="472.7" y="52">100nF</text>
<text x="472.7" y="49">C4</text>
<text x="66.2" y="54.1">TC-1103-C-Y</text>
<text x="181.5" y="57.7">D2</text>
<text x="210.6" y="59.2">470uF</text>
<text x="210.9" y="55.9">C5</text>
<text x="224" y="59.2">100nF</text>
<text x="224" y="56">C6</text>
<text x="230.9" y="56">U3</text>
<text x="261.1" y="59.2">100nF</text>
<text x="261.1" y="56">C7</text>
<text x="275.2" y="59">10uF</text>
<text x="275.5" y="56">C8</text>
<text x="181.7" y="60.9">RS3MB</text>
<text x="359.8" y="64.4">100nF</text>
<text x="359.8" y="61.3">C9</text>
<text x="401.1" y="65.3">2.2uF</text>
<text x="401.1" y="62.2">C10</text>
<text x="514" y="80.6">1uF</text>
<text x="54.6" y="85.9">SW2</text>
<text x="66.2" y="89.5">TC-1103-C-Y</text>
<text x="388.4" y="87.8">R2</text>
<text x="395.5" y="87.8">R1</text>
<text x="519.1" y="84.1">C12</text>
<text x="388.4" y="90.8">2.2k 2.2k</text>
<text x="508.7" y="94.7">1uF</text>
<text x="513.8" y="91.2">C13</text>
<text x="486.5" y="98.8">C14B</text>
<text x="535.4" y="99.6">PJ-3062-G</text>
<text x="486.5" y="102.1">100nF</text>
<text x="535.4" y="102.9">J1</text>
<text x="385.9" y="111">R3</text>
<text x="385.9" y="114.1">100</text>
<text x="481.2" y="119.7">100nF</text>
<text x="481.2" y="116.5">C19</text>
<text x="508.5" y="119.5">C18</text>
<text x="519.1" y="115.9">C17</text>
<text x="514" y="122.9">1uF</text>
<text x="63.2" y="131.7">R6</text>
<text x="444.3" y="130">U5</text>
<text x="503.4" y="126.5">1uF</text>
<text x="63.1" y="135.3">50k</text>
<text x="95.2" y="136.7">100nF</text>
<text x="95.2" y="133.6">C16</text>
<text x="438.8" y="137">2.2k</text>
<text x="438.8" y="133.8">R4</text>
<text x="448.1" y="133.6">SGTL5000XNLA3</text>
<text x="535.4" y="134.6">J2</text>
<text x="537.1" y="138.8">PJ-3062-G</text>
<text x="412.7" y="149.5">C20</text>
<text x="412.7" y="152.6">1uF</text>
<text x="535.4" y="164.9">PJ-3062-G</text>
<text x="535.4" y="168.1">J3</text>
<text x="63.1" y="177.6">50k</text>
<text x="63.2" y="174.1">R5</text>
<text x="95.2" y="179">100nF</text>
<text x="95.2" y="175.9">C23</text>
<text x="63.2" y="214.7">R9</text>
<text x="63.1" y="218.2">50k</text>
<text x="95.2" y="219.6">100nF</text>
<text x="95.2" y="216.5">C21</text>
<text x="439" y="225.2">T2</text>
<text x="405.8" y="234">P4</text>
<text x="439" y="228.4">Teensy 4.0</text>
<text x="405.8" y="237.5">P1</text>
<text x="405.8" y="241.1">P2</text>
<text x="405.8" y="244.6">P3</text>
<text x="63.2" y="257">R11</text>
<text x="396.5" y="253.5">R7</text>
<text x="396.5" y="257">R8</text>
<text x="402.9" y="255.2">100</text>
<text x="63.1" y="260.5">50k</text>
<text x="95.2" y="261.9">100nF</text>
<text x="95.2" y="258.8">C30</text>
<text x="402.9" y="258.8">100</text>
<text x="405.8" y="269.3">P5</text>
<text x="405.8" y="272.8">P7</text>
<text x="405.8" y="276.3">P8</text>
<text x="472.1" y="276.3">P6</text>
<text x="63.2" y="297.6">R10</text>
<text x="95.2" y="299.4">C26</text>
<text x="63.1" y="301.1">50k</text>
<text x="95.2" y="302.5">100nF</text>
<text x="56.4" y="327.5">CN9</text>
<text x="68.6" y="329.2">22272031</text>
<text x="304.8" y="325.8">LCD1</text>
<text x="96.3" y="341.6">C27</text>
<text x="96" y="344.8">100uF</text>
<text x="282.2" y="364.3">100nF</text>
<text x="282.2" y="361.1">C11</text>
<text x="96.3" y="383.9">C28</text>
<text x="276.2" y="378.7">SSD1306-OLED-128X64-I2C-MOD-AZRIE</text>
<text x="57.3" y="388.2">22272031</text>
<text x="96" y="387.1">100uF</text>
<text x="57.7" y="391.3">CN10</text>
</g>
<g font-size="3.2" fill="#00f">
<text x="63.7" y="22.7">1</text>
<text x="60.2" y="24.4">1</text>
<text x="60.2" y="28">2</text>
<text x="63.7" y="26.2">2</text>
<text x="56.2" y="47.4">1</text>
<text x="72.3" y="47.4">2</text>
<text x="239.5" y="45.8" transform="rotate(-90 239.5 45.8)">1</text>
<text x="246.6" y="45.8" transform="rotate(-90 246.6 45.8)">3</text>
<text x="361" y="52.7">1</text>
<text x="388.4" y="52.7">2</text>
<text x="241.3" y="57.2" transform="rotate(-90 241.3 57.2)">INPUT</text>
<text x="366.2" y="54.1">IN</text>
<text x="378.5" y="54.1">OUT</text>
<text x="56.2" y="61.5">3</text>
<text x="72.3" y="61.5">4</text>
<text x="248.4" y="60.2" transform="rotate(-90 248.4 60.2)">OUTPUT</text>
<text x="56.2" y="82.7">1</text>
<text x="72.3" y="82.7">2</text>
<text x="530.7" y="80.9">2</text>
<text x="445.9" y="88.1" transform="rotate(-90 445.9 88.1)">21</text>
<text x="530.7" y="84.4">3</text>
<text x="530.7" y="87.9">4</text>
<text x="417.4" y="95">19</text>
<text x="447.7" y="93.5" transform="rotate(-90 447.7 93.5)">EP</text>
<text x="461.1" y="93.2">HP_R</text>
<text x="471.1" y="91.5">1</text>
<text x="530.7" y="91.5">5</text>
<text x="530.7" y="95">1</text>
<text x="56.2" y="96.8">3</text>
<text x="72.3" y="96.8">4</text>
<text x="417.4" y="98.5">18</text>
<text x="422.9" y="100.3">CTRL_DATA</text>
<text x="422.9" y="96.8">CTRL_CLK</text>
<text x="417.4" y="105.6">16</text>
<text x="417.4" y="102.1">17</text>
<text x="422.9" y="107.4">I2S_DOUT</text>
<text x="422.9" y="103.8">I2S_DIN</text>
<text x="461.6" y="103.8">HP_L</text>
<text x="462.9" y="107.4">VAG</text>
<text x="471.1" y="102.1">4</text>
<text x="471.1" y="105.6">5</text>
<text x="417.4" y="112.6">14</text>
<text x="417.4" y="109.1">15</text>
<text x="422.9" y="110.9">I2S_SCLK</text>
<text x="451.2" y="110.9">LINEOUT_R</text>
<text x="471.1" y="109.1">6</text>
<text x="471.1" y="112.6">7</text>
<text x="530.7" y="112.6">2</text>
<text x="417.4" y="116.2">13</text>
<text x="422.9" y="117.9">SYS_MCLK</text>
<text x="422.9" y="114.4">I2S_LRCLK</text>
<text x="451.6" y="114.4">LINEOUT_L</text>
<text x="454.2" y="117.9">LINEIN_R</text>
<text x="471.1" y="116.2">8</text>
<text x="471.1" y="119.7">9</text>
<text x="530.7" y="116.2">3</text>
<text x="530.7" y="119.7">4</text>
<text x="417.4" y="123.2">11</text>
<text x="422.9" y="125">MIC_BIAS</text>
<text x="454.7" y="121.5">LINEIN_L</text>
<text x="463.4" y="125">MIC</text>
<text x="471.1" y="123.2">10</text>
<text x="530.7" y="123.2">5</text>
<text x="530.7" y="126.8">1</text>
<text x="530.7" y="146.2">2</text>
<text x="530.7" y="149.7">3</text>
<text x="530.7" y="153.2">4</text>
<text x="530.7" y="156.7">5</text>
<text x="530.7" y="160.3">1</text>
<text x="416" y="239.6">0</text>
<text x="420.5" y="237.5">GND</text>
<text x="438.4" y="237.5">Vin (3.6-5.5V)</text>
<text x="416" y="243.2">1</text>
<text x="420.5" y="244.6">TX1</text>
<text x="420.5" y="241.1">RX1</text>
<text x="454.1" y="244.6">3.3V</text>
<text x="454.2" y="241.1">GND</text>
<text x="416" y="246.7">2</text>
<text x="416" y="250.2">3</text>
<text x="420.5" y="248.1">2</text>
<text x="420.5" y="251.6">3</text>
<text x="457.2" y="251.6">A8</text>
<text x="457.2" y="248.1">A9</text>
<text x="463.9" y="250.2">22</text>
<text x="463.9" y="246.7">23</text>
<text x="416" y="253.8">4</text>
<text x="416" y="257.3">5</text>
<text x="420.5" y="255.2">4</text>
<text x="449.4" y="255.2">A7/RX5</text>
<text x="463.9" y="257.3">20</text>
<text x="463.9" y="253.8">21</text>
<text x="416" y="260.8">6</text>
<text x="420.5" y="258.7">5</text>
<text x="420.5" y="262.2">6</text>
<text x="447.6" y="262.2">A5/SCL0</text>
<text x="449.7" y="258.7">A6/TX5</text>
<text x="463.9" y="260.8">19</text>
<text x="416" y="264.3">7</text>
<text x="416" y="267.9">8</text>
<text x="420.5" y="265.7">RX2</text>
<text x="420.5" y="269.3">TX2</text>
<text x="439.4" y="269.3">A3/TX4/SDA1</text>
<text x="447" y="265.7">A4/SDA0</text>
<text x="463.9" y="267.9">17</text>
<text x="463.9" y="264.3">18</text>
<text x="414" y="274.9">10</text>
<text x="416" y="271.4">9</text>
<text x="420.5" y="272.8">9</text>
<text x="439.8" y="272.8">A2/RX4/SCL1</text>
<text x="463.9" y="274.9">15</text>
<text x="463.9" y="271.4">16</text>
<text x="414" y="278.4">11</text>
<text x="414" y="282">12</text>
<text x="420.5" y="276.3">CS</text>
<text x="420.5" y="279.9">MOSI</text>
<text x="449.4" y="276.3">A1/RX3</text>
<text x="449.7" y="279.9">A0/TX3</text>
<text x="463.9" y="282">13</text>
<text x="463.9" y="278.4">14</text>
<text x="420.5" y="283.4">MISO</text>
<text x="447.2" y="283.4">SCK/LED</text>
<text x="427.9" y="302.8" transform="rotate(-90 427.9 302.8)">VBat (3V)</text>
<text x="452.6" y="302.8" transform="rotate(-90 452.6 302.8)">Program</text>
<text x="459.7" y="302.8" transform="rotate(-90 459.7 302.8)">OnOff</text>
<text x="60.2" y="333.1">1</text>
<text x="63.7" y="331.4">1</text>
<text x="63.7" y="334.9">2</text>
<text x="60.2" y="336.7">2</text>
<text x="60.2" y="340.2">3</text>
<text x="63.7" y="338.4">3</text>
<text x="301.4" y="341.9">4</text>
<text x="301.4" y="345.5">3</text>
<text x="305.9" y="346.9">SCL</text>
<text x="305.9" y="343.4">SDA</text>
<text x="301.4" y="352.5">1</text>
<text x="301.4" y="349">2</text>
<text x="305.9" y="353.9">GND</text>
<text x="305.9" y="350.4">VCC</text>
<text x="60.2" y="375.5">1</text>
<text x="63.7" y="373.7">1</text>
<text x="63.7" y="377.2">2</text>
<text x="60.2" y="379">2</text>
<text x="60.2" y="382.5">3</text>
<text x="63.7" y="380.8">3</text>
</g>
<g font-size="3.2">
<text x="375.4" y="64.2" transform="rotate(-90 375.4 64.2)">3</text>
<text x="244.8" y="69.4" transform="rotate(-90 244.8 69.4)">GND</text>
<text x="243.1" y="72.9" transform="rotate(-90 243.1 72.9)">4</text>
<text x="471.1" y="95">2</text>
<text x="453.9" y="96.8">HP_VGND</text>
<text x="405.4" y="241.1">1</text>
<text x="405.4" y="244.6">1</text>
<text x="405.4" y="248.1">1</text>
<text x="405.4" y="251.6">1</text>
<text x="405.4" y="276.3">1</text>
<text x="405.4" y="279.9">1</text>
<text x="405.4" y="283.4">1</text>
<text x="474.5" y="283.4">1</text>
</g>
<g font-size="3.2" fill="#f00">
<text x="417.4" y="91.5">20</text>
<text x="422.9" y="93.2">VDDD</text>
<text x="460.4" y="100.3">VDDA</text>
<text x="471.1" y="98.5">3</text>
<text x="417.4" y="119.7">12</text>
<text x="422.9" y="121.5">VDDIO</text>
</g>
<text font-size="2.5" fill="#00f" x="426.9" y="222.4">(All pin 3.3V only)</text>
</svg>
